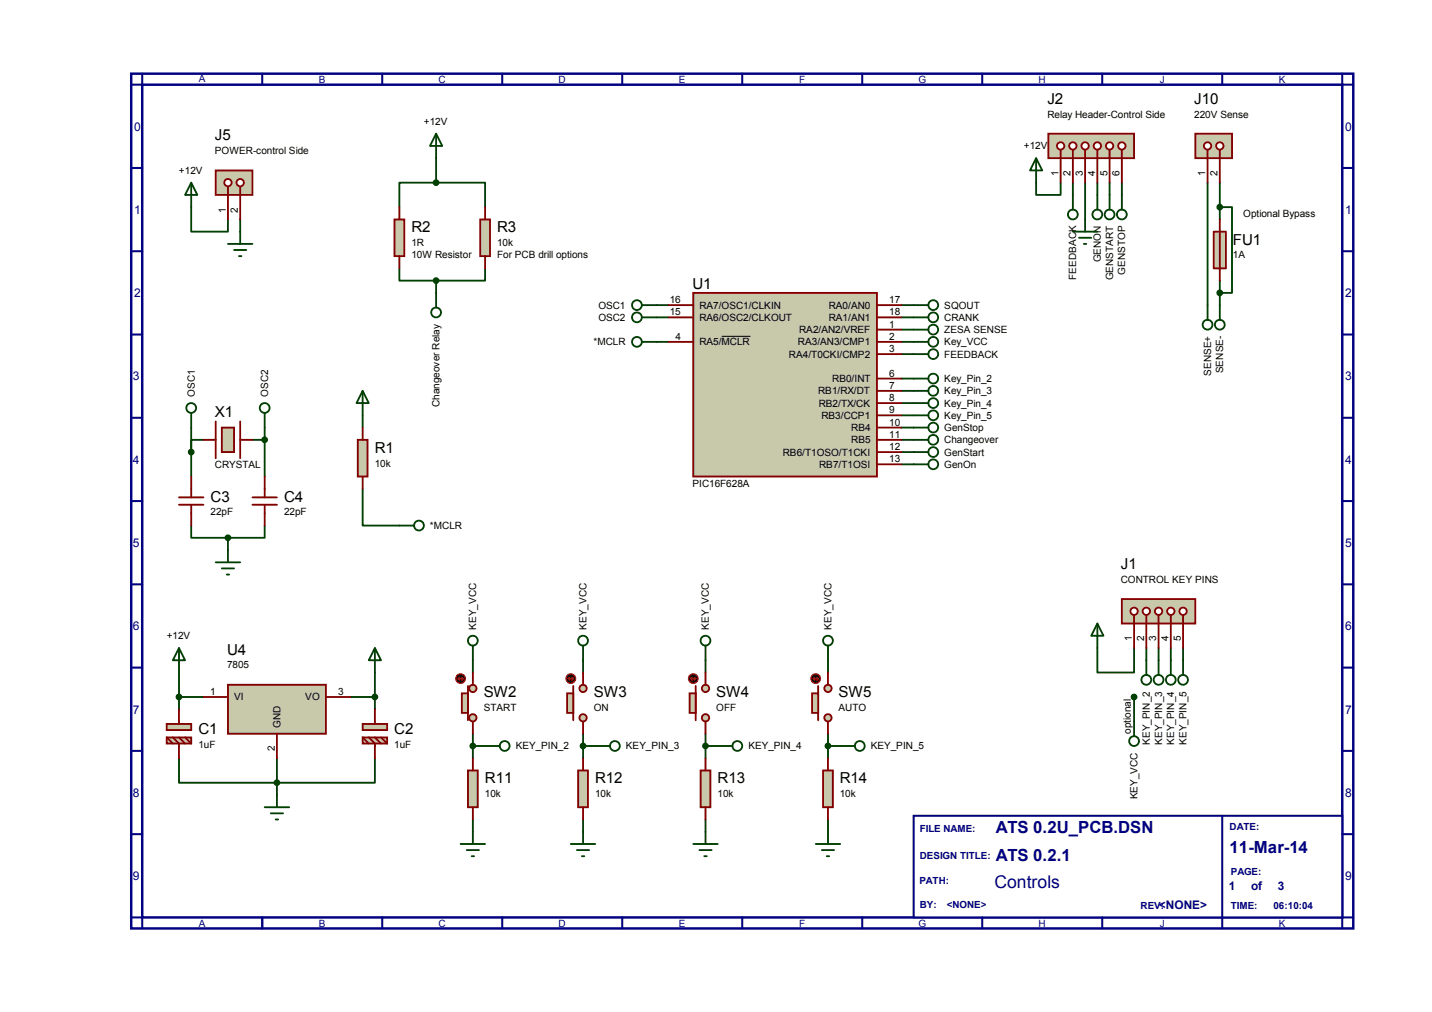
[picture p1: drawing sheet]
<svg xmlns="http://www.w3.org/2000/svg" width="297mm" height="210mm" viewBox="0 0 297 210" stroke-linecap="round" stroke-linejoin="round" font-family="sans-serif">
<path d="M27.2 15.3h253.5v177.3h-253.5zM29.5 17.6h248.9v172.7h-248.9z" fill="none" stroke="#000080" stroke-width=".51"/>
<path d="M29.5 15.3v2.3h-2.3M54.4 15.3v2.3" fill="none" stroke="#000080" stroke-width=".42"/>
<path d="M189.5 169.2h88.9v21.1h-88.9z" fill="#fff"/>
<g fill="none" stroke="#000080" stroke-width=".42">
<path d="M79.3 15.3v2.3M104.2 15.3v2.3M129.1 15.3v2.3M154 15.3v2.3M178.9 15.3v2.3M203.7 15.3v2.3M228.6 15.3v2.3M253.5 15.3v2.3M278.4 15.3v2.3h2.3M27.2 34.8h2.3M278.4 34.8h2.3M27.2 52.1h2.3"/>
<path d="M278.4 52.1h2.3M27.2 69.4h2.3M278.4 69.4h2.3M27.2 86.7h2.3M278.4 86.7h2.3M27.2 103.9h2.3M278.4 103.9h2.3M27.2 121.2h2.3M27.2 138.5h2.3M278.4 121.2h2.3M278.4 138.5h2.3M27.2 155.7h2.3"/>
<path d="M278.4 155.7h2.3M27.2 173h2.3M189.5 169.2h88.9v21.1h-88.9zM253.5 169.2v23.4M278.4 173h2.3M27.2 190.3h2.3v2.3M54.4 190.3v2.3M79.3 190.3v2.3M104.2 190.3v2.3M129.1 190.3v2.3M154 190.3v2.3M178.9 190.3v2.3"/>
<path d="M203.7 190.3v2.3M228.6 190.3v2.3M280.7 190.3h-2.3v2.3"/>
</g>
<g fill="none" stroke="#004000" stroke-width=".38">
<path d="M90.5 37.9h-7.7v5.1M90.5 37.9h10.1v5.1M90.5 32.8v5.1M214.9 37.9v2.5h5.1v-2.5M222.5 37.9v2.5M225.1 37.9v7.6M227.6 37.9v2.5M230.2 37.9v2.5M232.7 37.9v2.5M250.5 37.9v25.4M253 37.9v7.6M39.7 43v5h7.6v-2.5"/>
<path d="M49.8 45.5v2.5M82.8 55.7v2.5h7.7M90.5 58.2v2.5M100.6 55.7v2.5h-10.1M253 43h2.6v17.7h-2.6M253 58.2v5.1M136.2 63.3h2.5M136.2 70.9h2.5M136.2 65.8h2.5M187 78.5h2.5M187 68.4h2.5M187 63.3h2.5"/>
<path d="M187 70.9h2.5M187 65.8h2.5M187 73.4h2.5M39.7 88.7v10.1M42.2 91.2h-2.5v2.6M52.4 91.2h2.5M54.9 88.7v10.1M75.2 86.1v2.6M187 88.7h2.5M187 91.2h2.5M187 93.8h2.5M187 96.3h2.5"/>
<path d="M187 81.1h2.5M187 83.6h2.5M187 86.1h2.5M39.7 109v2.5h7.6M47.3 111.5v2.6M54.9 109v2.5h-7.6M75.2 101.4v7.6h7.6M37.1 139.5v7.6M77.8 139.5v7.6M98.1 136.9v2.6M120.9 136.9v2.6M146.3 136.9v2.6"/>
<path d="M171.7 136.9v2.6M227.6 134.4v5.1h7.6v-5.1M237.8 134.4v2.5M240.3 134.4v2.5M242.9 134.4v2.5M245.4 134.4v2.5M37.1 157.3v5h40.7v-5M37.1 144.6h5.1M57.4 157.3v7.6M72.7 144.6h5.1M98.1 152.2v5.1M98.1 154.7h2.5"/>
<path d="M120.9 152.2v5.1M120.9 154.7h2.6M146.3 152.2v5.1M146.3 154.7h2.6M171.7 152.2v5.1M171.7 154.7h2.6M235.2 144.6v5M98.1 170v2.5M120.9 170v2.5M146.3 170v2.5M171.7 170v2.5"/>
</g>
<path d="M143.8 60.7h38.1v38.1h-38.1z" fill="#c8c8aa"/>
<g fill="none" stroke="#800000" stroke-width=".38">
<path d="M138.7 63.3h5.1M138.7 65.8h5.1M138.7 70.9h5.1M143.8 60.7h38.1v38.1h-38.1zM181.9 63.3h5.1M181.9 78.5h5.1M181.9 65.8h5.1M181.9 68.4h5.1M181.9 70.9h5.1M181.9 73.4h5.1M181.9 81.1h5.1M181.9 83.6h5.1"/>
<path d="M181.9 86.1h5.1M181.9 88.7h5.1M181.9 91.2h5.1M181.9 93.8h5.1M181.9 96.3h5.1"/>
</g>
<path d="M149.7 69.8h6" fill="none" stroke="#010101" stroke-width=".21"/>
<path d="M217.5 27.7h17.7v5.1h-17.7z" fill="#c8c8aa"/>
<path d="M217.5 27.7h17.7v5.1h-17.7zM220 31v1.8" fill="none" stroke="#800000" stroke-width=".38"/>
<circle cx="220" cy="30.3" r=".76" fill="#fff"/>
<g fill="none" stroke="#800000" stroke-width=".38">
<path d="M222.5 31v1.8"/>
<circle cx="220" cy="30.3" r=".76"/>
</g>
<circle cx="222.5" cy="30.3" r=".76" fill="#fff"/>
<g fill="none" stroke="#800000" stroke-width=".38">
<path d="M225.1 31v1.8"/>
<circle cx="222.5" cy="30.3" r=".76"/>
</g>
<circle cx="225.1" cy="30.3" r=".76" fill="#fff"/>
<g fill="none" stroke="#800000" stroke-width=".38">
<path d="M227.6 31v1.8"/>
<circle cx="225.1" cy="30.3" r=".76"/>
</g>
<circle cx="227.6" cy="30.3" r=".76" fill="#fff"/>
<g fill="none" stroke="#800000" stroke-width=".38">
<path d="M230.2 31v1.8"/>
<circle cx="227.6" cy="30.3" r=".76"/>
</g>
<circle cx="230.2" cy="30.3" r=".76" fill="#fff"/>
<g fill="none" stroke="#800000" stroke-width=".38">
<path d="M232.7 31v1.8"/>
<circle cx="230.2" cy="30.3" r=".76"/>
</g>
<circle cx="232.7" cy="30.3" r=".76" fill="#fff"/>
<g fill="none" stroke="#800000" stroke-width=".38">
<path d="M220 32.8v5.1M222.5 32.8v5.1M225.1 32.8v5.1M227.6 32.8v5.1M230.2 32.8v5.1M232.7 32.8v5.1"/>
<circle cx="232.7" cy="30.3" r=".76"/>
</g>
<g fill="none" stroke="#004000" stroke-width=".38">
<path d="M227.6 40.4v3.1M230.2 40.4v3.1M232.7 40.4v3.1"/>
<circle cx="227.6" cy="44.5" r="1.02"/>
<circle cx="230.2" cy="44.5" r="1.02"/>
<circle cx="232.7" cy="44.5" r="1.02"/>
</g>
<path d="M44.7 35.3h7.7v5.1h-7.7z" fill="#c8c8aa"/>
<path d="M44.7 35.3h7.7v5.1h-7.7zM47.3 38.7v1.7" fill="none" stroke="#800000" stroke-width=".38"/>
<circle cx="47.3" cy="37.9" r=".76" fill="#fff"/>
<g fill="none" stroke="#800000" stroke-width=".38">
<path d="M49.8 38.7v1.7"/>
<circle cx="47.3" cy="37.9" r=".76"/>
</g>
<circle cx="49.8" cy="37.9" r=".76" fill="#fff"/>
<g fill="none" stroke="#800000" stroke-width=".38">
<path d="M47.3 40.4v5.1M49.8 40.4v5.1"/>
<circle cx="49.8" cy="37.9" r=".76"/>
</g>
<g fill="none" stroke="#004000" stroke-width=".38">
<path d="M39.7 37.9l1.2 2.5h-2.5zM39.7 37.9v5.1M47.3 50.6h5.1M48.6 51.9h2.5M49.6 53.1h.5M49.8 48v2.6M133.1 70.9h3.1M189.5 78.5h3.1M189.5 68.4h3.1M189.5 63.3h3.1M189.5 70.9h3.1M189.5 65.8h3.1"/>
<path d="M189.5 88.7h3.1M189.5 91.2h3.1M189.5 93.8h3.1M189.5 96.3h3.1M189.5 81.1h3.1M189.5 83.6h3.1M189.5 86.1h3.1"/>
<circle cx="132.1" cy="70.9" r="1.02"/>
<circle cx="193.6" cy="78.5" r="1.02"/>
<circle cx="193.6" cy="65.8" r="1.02"/>
<circle cx="193.6" cy="70.9" r="1.02"/>
<circle cx="193.6" cy="68.4" r="1.02"/>
<circle cx="193.6" cy="63.3" r="1.02"/>
<circle cx="193.6" cy="96.3" r="1.02"/>
<circle cx="193.6" cy="83.6" r="1.02"/>
<circle cx="193.6" cy="88.7" r="1.02"/>
<circle cx="193.6" cy="93.8" r="1.02"/>
<circle cx="193.6" cy="81.1" r="1.02"/>
<circle cx="193.6" cy="86.1" r="1.02"/>
<circle cx="193.6" cy="91.2" r="1.02"/>
</g>
<path d="M74.2 91.2h2v7.6h-2z" fill="#c8c8aa"/>
<path d="M74.2 91.2h2v7.6h-2zM75.2 88.7v2.5M75.2 98.8v2.6" fill="none" stroke="#800000" stroke-width=".38"/>
<g fill="none" stroke="#004000" stroke-width=".38">
<path d="M133.1 63.3h3.1M133.1 65.8h3.1M75.2 81.1l1.3 2.5h-2.5zM75.2 81.1v5M82.8 109h3.1"/>
<circle cx="132.1" cy="65.8" r="1.02"/>
<circle cx="132.1" cy="63.3" r="1.02"/>
<circle cx="86.9" cy="109" r="1.02"/>
</g>
<path d="M232.7 124.2h15.2v5.1h-15.2z" fill="#c8c8aa"/>
<path d="M232.7 124.2h15.2v5.1h-15.2zM235.2 127.6v1.7" fill="none" stroke="#800000" stroke-width=".38"/>
<circle cx="237.8" cy="126.8" r=".76" fill="#fff"/>
<g fill="none" stroke="#800000" stroke-width=".38">
<path d="M237.8 127.6v1.7"/>
<circle cx="237.8" cy="126.8" r=".76"/>
</g>
<circle cx="240.3" cy="126.8" r=".76" fill="#fff"/>
<g fill="none" stroke="#800000" stroke-width=".38">
<path d="M240.3 127.6v1.7"/>
<circle cx="240.3" cy="126.8" r=".76"/>
</g>
<circle cx="242.9" cy="126.8" r=".76" fill="#fff"/>
<g fill="none" stroke="#800000" stroke-width=".38">
<path d="M242.9 127.6v1.7"/>
<circle cx="242.9" cy="126.8" r=".76"/>
</g>
<circle cx="245.4" cy="126.8" r=".76" fill="#fff"/>
<g fill="none" stroke="#800000" stroke-width=".38">
<path d="M245.4 127.6v1.7"/>
<circle cx="245.4" cy="126.8" r=".76"/>
</g>
<circle cx="235.2" cy="126.8" r=".76" fill="#fff"/>
<g fill="none" stroke="#800000" stroke-width=".38">
<path d="M235.2 129.3v5.1M237.8 129.3v5.1M240.3 129.3v5.1M242.9 129.3v5.1M245.4 129.3v5.1"/>
<circle cx="235.2" cy="126.8" r=".76"/>
</g>
<g fill="none" stroke="#004000" stroke-width=".38">
<path d="M227.6 129.3l1.3 2.6h-2.5zM227.6 129.3v5.1M237.8 136.9v3.1M240.3 136.9v3.1M242.9 136.9v3.1M245.4 136.9v3.1M235.2 149.6v3.1"/>
<circle cx="235.2" cy="153.7" r="1.02"/>
<circle cx="237.8" cy="141" r="1.02"/>
<circle cx="240.3" cy="141" r="1.02"/>
<circle cx="242.9" cy="141" r="1.02"/>
<circle cx="245.4" cy="141" r="1.02"/>
</g>
<circle cx="235.2" cy="144.6" r=".51" fill="#004000"/>
<circle cx="235.2" cy="144.6" r=".51" fill="none" stroke="#004000" stroke-width=".38"/>
<path d="M47.3 142h20.3v10.2h-20.3z" fill="#c8c8aa"/>
<path d="M42.2 144.6h5.1M47.3 142h20.3v10.2h-20.3zM57.4 152.2v5.1M67.6 144.6h5.1" fill="none" stroke="#800000" stroke-width=".38"/>
<path d="M34.6 150.2h5.1v1.2h-5.1z" fill="#c8c8aa"/>
<path d="M34.6 150.2h5.1v1.2h-5.1z" fill="none" stroke="#800000" stroke-width=".38"/>
<path d="M34.6 153h5.1v1.2h-5.1z" fill="#c8c8aa"/>
<path d="M34.6 153h5.1v1.2h-5.1zM34.6 153l1.3 1.2M35.9 153l1.2 1.2v3.1M37.1 147.1v3.1M37.1 153l1.3 1.2M38.4 153l1.3 1.2" fill="none" stroke="#800000" stroke-width=".38"/>
<path d="M75.2 150.2h5.1v1.2h-5.1z" fill="#c8c8aa"/>
<path d="M75.2 150.2h5.1v1.2h-5.1z" fill="none" stroke="#800000" stroke-width=".38"/>
<path d="M75.2 153h5.1v1.2h-5.1z" fill="#c8c8aa"/>
<path d="M75.2 153h5.1v1.2h-5.1zM75.2 153l1.3 1.2M76.5 153l1.3 1.2v3.1M77.8 147.1v3.1M77.8 153l1.2 1.2M79 153l1.3 1.2" fill="none" stroke="#800000" stroke-width=".38"/>
<path d="M54.9 167.4h5.1M56.2 168.7h2.5M57.2 170h.5M57.4 164.9v2.5" fill="none" stroke="#004000" stroke-width=".38"/>
<circle cx="57.4" cy="162.3" r=".51" fill="#004000"/>
<g fill="none" stroke="#004000" stroke-width=".38">
<path d="M37.1 134.4l1.3 2.5h-2.5zM37.1 134.4v5.1"/>
<circle cx="57.4" cy="162.3" r=".51"/>
</g>
<circle cx="37.1" cy="144.6" r=".51" fill="#004000"/>
<g fill="none" stroke="#004000" stroke-width=".38">
<path d="M77.8 134.4l1.2 2.5h-2.5zM77.8 134.4v5.1"/>
<circle cx="37.1" cy="144.6" r=".51"/>
</g>
<circle cx="77.8" cy="144.6" r=".51" fill="#004000"/>
<g fill="none" stroke="#004000" stroke-width=".38">
<path d="M214.9 32.8l1.3 2.5h-2.5zM214.9 32.8v5.1M222.5 48h5.1M223.8 49.3h2.6M224.8 50.6h.5M225.1 45.5v2.5"/>
<circle cx="77.8" cy="144.6" r=".51"/>
</g>
<path d="M39.7 98.8v4.4M44.7 87.4v7.6M49.8 87.4v7.6M54.9 98.8v4.4M37.1 103.2h5.1M37.1 104.7h5.1M39.7 104.7v4.3M52.4 103.2h5M52.4 104.7h5M54.9 104.7v4.3" fill="none" stroke="#800000" stroke-width=".38"/>
<path d="M46 88.7h2.6v5.1h-2.6z" fill="#c8c8aa"/>
<path d="M42.2 91.2h2.5M46 88.7h2.6v5.1h-2.6zM49.8 91.2h2.6" fill="none" stroke="#800000" stroke-width=".38"/>
<path d="M44.7 116.6h5.1M46 117.9h2.6M47 119.2h.5M47.3 114.1v2.5" fill="none" stroke="#004000" stroke-width=".38"/>
<circle cx="47.3" cy="111.5" r=".51" fill="#004000"/>
<g fill="none" stroke="#004000" stroke-width=".38">
<path d="M39.7 85.6v3.1M54.9 85.6v3.1"/>
<circle cx="39.7" cy="84.6" r="1.02"/>
<circle cx="54.9" cy="84.6" r="1.02"/>
<circle cx="47.3" cy="111.5" r=".51"/>
</g>
<circle cx="54.9" cy="91.2" r=".51" fill="#004000"/>
<circle cx="54.9" cy="91.2" r=".51" fill="none" stroke="#004000" stroke-width=".38"/>
<circle cx="39.7" cy="93.8" r=".51" fill="#004000"/>
<circle cx="39.7" cy="93.8" r=".51" fill="none" stroke="#004000" stroke-width=".38"/>
<path d="M247.9 27.7h7.7v5.1h-7.7z" fill="#c8c8aa"/>
<path d="M247.9 27.7h7.7v5.1h-7.7zM250.5 31v1.8" fill="none" stroke="#800000" stroke-width=".38"/>
<circle cx="250.5" cy="30.3" r=".76" fill="#fff"/>
<g fill="none" stroke="#800000" stroke-width=".38">
<path d="M253 31v1.8"/>
<circle cx="250.5" cy="30.3" r=".76"/>
</g>
<circle cx="253" cy="30.3" r=".76" fill="#fff"/>
<g fill="none" stroke="#800000" stroke-width=".38">
<path d="M250.5 32.8v5.1M253 32.8v5.1"/>
<circle cx="253" cy="30.3" r=".76"/>
</g>
<g fill="none" stroke="#004000" stroke-width=".38">
<path d="M250.5 63.3v3M253 63.3v3"/>
<circle cx="250.5" cy="67.4" r="1.02"/>
<circle cx="253" cy="67.4" r="1.02"/>
</g>
<path d="M251.8 48h2.5v7.7h-2.5z" fill="#c8c8aa"/>
<path d="M251.8 48h2.5v7.7h-2.5zM253 45.5v12.7" fill="none" stroke="#800000" stroke-width=".38"/>
<g fill="none" stroke="#004000" stroke-width=".38">
<path d="M100.6 154.7h3.1M123.5 154.7h3M148.9 154.7h3"/>
<circle cx="104.7" cy="154.7" r="1.02"/>
<circle cx="127.5" cy="154.7" r="1.02"/>
<circle cx="152.9" cy="154.7" r="1.02"/>
</g>
<circle cx="171.7" cy="142.8" r=".76" fill="#c8c8aa"/>
<circle cx="171.7" cy="142.8" r=".76" fill="none" stroke="#800000" stroke-width=".38"/>
<circle cx="171.7" cy="148.9" r=".76" fill="#c8c8aa"/>
<g fill="none" stroke="#800000" stroke-width=".38">
<path d="M169.7 142.3v7.1"/>
<circle cx="171.7" cy="148.9" r=".76"/>
</g>
<path d="M168.4 143.8h1.3v4.1h-1.3z" fill="#c8c8aa"/>
<path d="M171.7 139.5v2.5M168.4 143.8h1.3v4.1h-1.3zM171.7 149.6v2.6" fill="none" stroke="#800000" stroke-width=".38"/>
<circle cx="169.2" cy="140.8" r="1.02" fill="#400000"/>
<g fill="none" stroke="#f00" stroke-width=".21">
<path d="M168.7 140.8h1M168.7 140.8l.2 .2M168.9 140.5l-.2 .3M169.5 140.5l.2 .3M169.7 140.8l-.2 .2"/>
<circle cx="169.2" cy="140.8" r="1.02"/>
</g>
<path d="M170.7 159.8h2.1v7.6h-2.1z" fill="#c8c8aa"/>
<path d="M170.7 159.8h2.1v7.6h-2.1zM171.7 157.3v2.5M171.7 167.4v2.6" fill="none" stroke="#800000" stroke-width=".38"/>
<g fill="none" stroke="#004000" stroke-width=".38">
<path d="M174.3 154.7h3M169.2 175h5.1M170.5 176.3h2.5M171.5 177.6h.5M171.7 172.5v2.5"/>
<circle cx="178.3" cy="154.7" r="1.02"/>
</g>
<circle cx="146.3" cy="142.8" r=".76" fill="#c8c8aa"/>
<circle cx="146.3" cy="142.8" r=".76" fill="none" stroke="#800000" stroke-width=".38"/>
<circle cx="146.3" cy="148.9" r=".76" fill="#c8c8aa"/>
<g fill="none" stroke="#800000" stroke-width=".38">
<path d="M144.3 142.3v7.1"/>
<circle cx="146.3" cy="148.9" r=".76"/>
</g>
<path d="M143 143.8h1.3v4.1h-1.3z" fill="#c8c8aa"/>
<path d="M146.3 139.5v2.5M143 143.8h1.3v4.1h-1.3zM146.3 149.6v2.6" fill="none" stroke="#800000" stroke-width=".38"/>
<circle cx="143.8" cy="140.8" r="1.02" fill="#400000"/>
<g fill="none" stroke="#f00" stroke-width=".21">
<path d="M143.3 140.8h1M143.3 140.8l.2 .2M143.5 140.5l-.2 .3M144.1 140.5l.2 .3M144.3 140.8l-.2 .2"/>
<circle cx="143.8" cy="140.8" r="1.02"/>
</g>
<path d="M145.3 159.8h2.1v7.6h-2.1z" fill="#c8c8aa"/>
<path d="M145.3 159.8h2.1v7.6h-2.1zM146.3 157.3v2.5M146.3 167.4v2.6" fill="none" stroke="#800000" stroke-width=".38"/>
<path d="M143.8 175h5.1M145.1 176.3h2.5M146.1 177.6h.5M146.3 172.5v2.5" fill="none" stroke="#004000" stroke-width=".38"/>
<circle cx="120.9" cy="142.8" r=".76" fill="#c8c8aa"/>
<circle cx="120.9" cy="142.8" r=".76" fill="none" stroke="#800000" stroke-width=".38"/>
<circle cx="120.9" cy="148.9" r=".76" fill="#c8c8aa"/>
<g fill="none" stroke="#800000" stroke-width=".38">
<path d="M118.9 142.3v7.1"/>
<circle cx="120.9" cy="148.9" r=".76"/>
</g>
<path d="M117.6 143.8h1.3v4.1h-1.3z" fill="#c8c8aa"/>
<path d="M120.9 139.5v2.5M117.6 143.8h1.3v4.1h-1.3zM120.9 149.6v2.6" fill="none" stroke="#800000" stroke-width=".38"/>
<circle cx="118.4" cy="140.8" r="1.02" fill="#400000"/>
<g fill="none" stroke="#f00" stroke-width=".21">
<path d="M117.9 140.8h1M117.9 140.8l.2 .2M118.1 140.5l-.2 .3M118.7 140.5l.2 .3M118.9 140.8l-.2 .2"/>
<circle cx="118.4" cy="140.8" r="1.02"/>
</g>
<path d="M119.9 159.8h2.1v7.6h-2.1z" fill="#c8c8aa"/>
<path d="M119.9 159.8h2.1v7.6h-2.1zM120.9 157.3v2.5M120.9 167.4v2.6" fill="none" stroke="#800000" stroke-width=".38"/>
<path d="M118.4 175h5.1M119.7 176.3h2.5M120.7 177.6h.5M120.9 172.5v2.5" fill="none" stroke="#004000" stroke-width=".38"/>
<circle cx="98.1" cy="142.8" r=".76" fill="#c8c8aa"/>
<circle cx="98.1" cy="142.8" r=".76" fill="none" stroke="#800000" stroke-width=".38"/>
<circle cx="98.1" cy="148.9" r=".76" fill="#c8c8aa"/>
<g fill="none" stroke="#800000" stroke-width=".38">
<path d="M97.1 142.3v7.1"/>
<circle cx="98.1" cy="148.9" r=".76"/>
</g>
<path d="M95.8 143.8h1.3v4.1h-1.3z" fill="#c8c8aa"/>
<path d="M98.1 139.5v2.5M95.8 143.8h1.3v4.1h-1.3zM98.1 149.6v2.6" fill="none" stroke="#800000" stroke-width=".38"/>
<circle cx="95.5" cy="140.8" r="1.02" fill="#400000"/>
<g fill="none" stroke="#f00" stroke-width=".21">
<path d="M95 140.8h1.1M95 140.8l.3 .2M95.3 140.5l-.3 .3M95.8 140.5l.3 .3M96.1 140.8l-.3 .2"/>
<circle cx="95.5" cy="140.8" r="1.02"/>
</g>
<path d="M97.1 159.8h2v7.6h-2z" fill="#c8c8aa"/>
<path d="M97.1 159.8h2v7.6h-2zM98.1 157.3v2.5M98.1 167.4v2.6" fill="none" stroke="#800000" stroke-width=".38"/>
<path d="M95.5 175h5.1M96.8 176.3h2.6M97.8 177.6h.5M98.1 172.5v2.5" fill="none" stroke="#004000" stroke-width=".38"/>
<circle cx="171.7" cy="154.7" r=".51" fill="#004000"/>
<circle cx="171.7" cy="154.7" r=".51" fill="none" stroke="#004000" stroke-width=".38"/>
<circle cx="146.3" cy="154.7" r=".51" fill="#004000"/>
<circle cx="146.3" cy="154.7" r=".51" fill="none" stroke="#004000" stroke-width=".38"/>
<circle cx="120.9" cy="154.7" r=".51" fill="#004000"/>
<circle cx="120.9" cy="154.7" r=".51" fill="none" stroke="#004000" stroke-width=".38"/>
<circle cx="98.1" cy="154.7" r=".51" fill="#004000"/>
<g fill="none" stroke="#004000" stroke-width=".38">
<path d="M98.1 133.9v3M120.9 133.9v3M146.3 133.9v3M171.7 133.9v3"/>
<circle cx="98.1" cy="132.9" r="1.02"/>
<circle cx="120.9" cy="132.9" r="1.02"/>
<circle cx="146.3" cy="132.9" r="1.02"/>
<circle cx="171.7" cy="132.9" r="1.02"/>
<circle cx="98.1" cy="154.7" r=".51"/>
</g>
<path d="M81.8 45.5h2.1v7.6h-2.1z" fill="#c8c8aa"/>
<path d="M81.8 45.5h2.1v7.6h-2.1zM82.8 43v2.5M82.8 53.1v2.6" fill="none" stroke="#800000" stroke-width=".38"/>
<g fill="none" stroke="#004000" stroke-width=".38">
<path d="M90.5 60.7v3.1"/>
<circle cx="90.5" cy="64.8" r="1.02"/>
</g>
<path d="M99.6 45.5h2v7.6h-2z" fill="#c8c8aa"/>
<path d="M99.6 45.5h2v7.6h-2zM100.6 43v2.5M100.6 53.1v2.6" fill="none" stroke="#800000" stroke-width=".38"/>
<circle cx="90.5" cy="58.2" r=".51" fill="#004000"/>
<g fill="none" stroke="#004000" stroke-width=".38">
<path d="M90.5 27.7l1.2 2.6h-2.5zM90.5 27.7v5.1"/>
<circle cx="90.5" cy="58.2" r=".51"/>
</g>
<circle cx="90.5" cy="37.9" r=".51" fill="#004000"/>
<g fill="none" stroke="#004000" stroke-width=".38">
<path d="M222.5 40.4v3.1M189.5 73.4h3.1"/>
<circle cx="90.5" cy="37.9" r=".51"/>
<circle cx="222.5" cy="44.5" r="1.02"/>
<circle cx="193.6" cy="73.4" r="1.02"/>
</g>
<circle cx="253" cy="60.7" r=".51" fill="#004000"/>
<circle cx="253" cy="60.7" r=".51" fill="none" stroke="#004000" stroke-width=".38"/>
<circle cx="253" cy="43" r=".51" fill="#004000"/>
<circle cx="253" cy="43" r=".51" fill="none" stroke="#004000" stroke-width=".38"/>
<text font-size="3.6" fill="#000080" x="206.3" y="184.1">Controls</text>
<g font-size="3.5" fill="#000080">
<text x="206.5" y="172.8">ATS 0.2U_PCB.DSN</text>
<text x="206.5" y="178.6">ATS 0.2.1</text>
<text x="255.1" y="176.9">11-Mar-14</text>
</g>
<g font-size="3.1">
<text x="217.3" y="21.5">J2</text>
<text x="247.7" y="21.5">J10</text>
<text x="44.6" y="29.1">J5</text>
<text x="85.3" y="48.2">R2</text>
<text x="103.1" y="48.2">R3</text>
<text x="255.7" y="50.7">FU1</text>
<text x="143.6" y="59.9">U1</text>
<text x="44.6" y="86.6">X1</text>
<text x="77.7" y="93.9">R1</text>
<text x="43.7" y="104.1">C3</text>
<text x="58.9" y="104.1">C4</text>
<text x="232.5" y="118">J1</text>
<text x="47.1" y="135.8">U4</text>
<text x="100.3" y="144.7">SW2</text>
<text x="123.2" y="144.7">SW3</text>
<text x="148.6" y="144.7">SW4</text>
<text x="173.9" y="144.7">SW5</text>
<text x="41.1" y="152.3">C1</text>
<text x="81.8" y="152.3">C2</text>
<text x="100.6" y="162.4">R11</text>
<text x="123.4" y="162.4">R12</text>
<text x="148.8" y="162.4">R13</text>
<text x="174.2" y="162.4">R14</text>
</g>
<g font-size="2.5" fill="#000080">
<text x="27.8" y="27.1">0</text>
<text x="279" y="27.1">0</text>
<text x="27.8" y="44.4">1</text>
<text x="279" y="44.4">1</text>
<text x="27.8" y="61.6">2</text>
<text x="279" y="61.6">2</text>
<text x="27.6" y="78.9">3</text>
<text x="279" y="78.9">3</text>
<text x="27.6" y="96.2">4</text>
<text x="279" y="96.2">4</text>
<text x="27.6" y="113.5">5</text>
<text x="279" y="113.5">5</text>
<text x="27.6" y="130.7">6</text>
<text x="279" y="130.7">6</text>
<text x="27.6" y="148">7</text>
<text x="279" y="148">7</text>
<text x="27.6" y="165.3">8</text>
<text x="279" y="165.3">8</text>
<text x="27.6" y="182.5">9</text>
<text x="254.9" y="184.6">1</text>
<text x="259.5" y="184.6">of</text>
<text x="265" y="184.6">3</text>
<text x="279" y="182.5">9</text>
<text x="240.4" y="188.6">&lt;NONE&gt;</text>
</g>
<g font-size="2.1" fill="#000080">
<text x="41.3" y="17">A</text>
<text x="66.2" y="17.3">B</text>
<text x="91" y="17.3">C</text>
<text x="115.9" y="17.3">D</text>
<text x="140.8" y="17.3">E</text>
<text x="165.8" y="17.3">F</text>
<text x="190.5" y="17.3">G</text>
<text x="215.4" y="17.3">H</text>
<text x="240.6" y="17.3">J</text>
<text x="265.3" y="17.3">K</text>
<text x="41.3" y="192.3">A</text>
<text x="66.2" y="192.3">B</text>
<text x="91" y="192.3">C</text>
<text x="115.9" y="192.3">D</text>
<text x="140.8" y="192.3">E</text>
<text x="165.8" y="192.3">F</text>
<text x="190.5" y="192.3">G</text>
<text x="215.4" y="192.3">H</text>
<text x="240.6" y="192.3">J</text>
<text x="265.3" y="192.3">K</text>
</g>
<g font-size="2.1">
<text x="87.9" y="25.9">+12V</text>
<text x="217.3" y="24.4">Relay Header-Control Side</text>
<text x="247.7" y="24.4">220V Sense</text>
<text x="44.6" y="32">POWER-control Side</text>
<text x="212.4" y="31">+12V</text>
<text x="37.1" y="36.1">+12V</text>
<text x="219.5" y="36.5" transform="rotate(-90 219.5 36.5)">1</text>
<text x="222.1" y="36.5" transform="rotate(-90 222.1 36.5)">2</text>
<text x="224.6" y="36.5" transform="rotate(-90 224.6 36.5)">3</text>
<text x="227.2" y="36.5" transform="rotate(-90 227.2 36.5)">4</text>
<text x="229.7" y="36.5" transform="rotate(-90 229.7 36.5)">5</text>
<text x="232.2" y="36.5" transform="rotate(-90 232.2 36.5)">6</text>
<text x="250" y="36.5" transform="rotate(-90 250 36.5)">1</text>
<text x="252.6" y="36.5" transform="rotate(-90 252.6 36.5)">2</text>
<text x="46.8" y="44.1" transform="rotate(-90 46.8 44.1)">1</text>
<text x="49.4" y="44.1" transform="rotate(-90 49.4 44.1)">2</text>
<text x="257.9" y="45.1">Optional Bypass</text>
<text x="85.3" y="51.1">1R</text>
<text x="85.3" y="53.6">10W Resistor</text>
<text x="103.1" y="51.1">10k</text>
<text x="103.1" y="53.6">For PCB drill options</text>
<text x="255.7" y="53.6">1A</text>
<text x="223.3" y="58" transform="rotate(-90 223.3 58)">FEEDBACK</text>
<text x="228.3" y="54.4" transform="rotate(-90 228.3 54.4)">GENON</text>
<text x="230.9" y="58.2" transform="rotate(-90 230.9 58.2)">GENSTART</text>
<text x="233.4" y="57" transform="rotate(-90 233.4 57)">GENSTOP</text>
<text x="124.1" y="64">OSC1</text>
<text x="138.9" y="62.9">16</text>
<text x="138.9" y="65.4">15</text>
<text x="145.1" y="64">RA7/OSC1/CLKIN</text>
<text x="171.9" y="64">RA0/AN0</text>
<text x="184.4" y="62.9">17</text>
<text x="184.4" y="65.4">18</text>
<text x="195.9" y="64">SQOUT</text>
<text x="123.1" y="71.6">*MCLR</text>
<text x="124.1" y="66.5">OSC2</text>
<text x="140.1" y="70.5">4</text>
<text x="145.1" y="66.5">RA6/OSC2/CLKOUT</text>
<text x="145.1" y="71.6">RA5/MCLR</text>
<text x="165.5" y="71.6">RA3/AN3/CMP1</text>
<text x="165.8" y="69.1">RA2/AN2/VREF</text>
<text x="171.9" y="66.5">RA1/AN1</text>
<text x="184.4" y="67.9">1</text>
<text x="184.4" y="70.5">2</text>
<text x="195.9" y="69.1">ZESA SENSE</text>
<text x="195.9" y="71.6">Key_VCC</text>
<text x="195.9" y="66.5">CRANK</text>
<text x="163.7" y="74.2">RA4/T0CKI/CMP2</text>
<text x="184.4" y="73">3</text>
<text x="195.9" y="74.2">FEEDBACK</text>
<text x="251.2" y="77.9" transform="rotate(-90 251.2 77.9)">SENSE+</text>
<text x="253.7" y="77.4" transform="rotate(-90 253.7 77.4)">SENSE-</text>
<text x="40.4" y="82.3" transform="rotate(-90 40.4 82.3)">OSC1</text>
<text x="55.6" y="82.3" transform="rotate(-90 55.6 82.3)">OSC2</text>
<text x="169.7" y="81.8">RB1/RX/DT</text>
<text x="172.6" y="79.2">RB0/INT</text>
<text x="184.4" y="83.2">8</text>
<text x="184.4" y="78.1">6</text>
<text x="184.4" y="80.6">7</text>
<text x="195.9" y="79.2">Key_Pin_2</text>
<text x="195.9" y="81.8">Key_Pin_3</text>
<text x="91.2" y="84.4" transform="rotate(-90 91.2 84.4)">Changeover Relay</text>
<text x="169.8" y="84.3">RB2/TX/CK</text>
<text x="170.4" y="86.9">RB3/CCP1</text>
<text x="176.6" y="89.4">RB4</text>
<text x="184.4" y="88.3">10</text>
<text x="184.4" y="85.7">9</text>
<text x="195.9" y="89.4">GenStop</text>
<text x="195.9" y="84.3">Key_Pin_4</text>
<text x="195.9" y="86.9">Key_Pin_5</text>
<text x="162.4" y="94.5">RB6/T1OSO/T1CKI</text>
<text x="176.6" y="91.9">RB5</text>
<text x="184.4" y="90.8">11</text>
<text x="184.4" y="95.9">13</text>
<text x="184.4" y="93.3">12</text>
<text x="195.9" y="91.9">Changeover</text>
<text x="195.9" y="94.5">GenStart</text>
<text x="44.6" y="97.2">CRYSTAL</text>
<text x="77.7" y="96.8">10k</text>
<text x="143.6" y="101">PIC16F628A</text>
<text x="169.9" y="97">RB7/T1OSI</text>
<text x="195.9" y="97">GenOn</text>
<text x="43.7" y="106.9">22pF</text>
<text x="58.9" y="106.9">22pF</text>
<text x="89.2" y="109.7">*MCLR</text>
<text x="232.5" y="120.9">CONTROL KEY PINS</text>
<text x="98.8" y="130.6" transform="rotate(-90 98.8 130.6)">KEY_VCC</text>
<text x="121.7" y="130.6" transform="rotate(-90 121.7 130.6)">KEY_VCC</text>
<text x="147.1" y="130.6" transform="rotate(-90 147.1 130.6)">KEY_VCC</text>
<text x="172.5" y="130.6" transform="rotate(-90 172.5 130.6)">KEY_VCC</text>
<text x="34.6" y="132.6">+12V</text>
<text x="234.8" y="133" transform="rotate(-90 234.8 133)">1</text>
<text x="237.3" y="133" transform="rotate(-90 237.3 133)">2</text>
<text x="239.9" y="133" transform="rotate(-90 239.9 133)">3</text>
<text x="242.4" y="133" transform="rotate(-90 242.4 133)">4</text>
<text x="244.9" y="133" transform="rotate(-90 244.9 133)">5</text>
<text x="47.1" y="138.6">7805</text>
<text x="43.6" y="144.1">1</text>
<text x="48.6" y="145.3">VI</text>
<text x="63.3" y="145.3">VO</text>
<text x="70.1" y="144.1">3</text>
<text x="100.3" y="147.5">START</text>
<text x="123.2" y="147.5">ON</text>
<text x="148.6" y="147.5">OFF</text>
<text x="173.9" y="147.5">AUTO</text>
<text x="41.1" y="155.2">1uF</text>
<text x="57" y="155.9" transform="rotate(-90 57 155.9)">2</text>
<text x="58.2" y="150.9" transform="rotate(-90 58.2 150.9)">GND</text>
<text x="81.8" y="155.2">1uF</text>
<text x="107" y="155.4">KEY_PIN_2</text>
<text x="129.8" y="155.4">KEY_PIN_3</text>
<text x="155.2" y="155.4">KEY_PIN_4</text>
<text x="180.6" y="155.4">KEY_PIN_5</text>
<text x="234.6" y="152.2" transform="rotate(-90 234.6 152.2)">optional</text>
<text x="238.5" y="154.5" transform="rotate(-90 238.5 154.5)">KEY_PIN_2</text>
<text x="241" y="154.5" transform="rotate(-90 241 154.5)">KEY_PIN_3</text>
<text x="243.6" y="154.5" transform="rotate(-90 243.6 154.5)">KEY_PIN_4</text>
<text x="246.1" y="154.5" transform="rotate(-90 246.1 154.5)">KEY_PIN_5</text>
<text x="100.6" y="165.3">10k</text>
<text x="123.4" y="165.3">10k</text>
<text x="148.8" y="165.3">10k</text>
<text x="174.2" y="165.3">10k</text>
<text x="236" y="165.8" transform="rotate(-90 236 165.8)">KEY_VCC</text>
</g>
<g font-size="2" fill="#000080">
<text x="190.8" y="172.6">FILE NAME:</text>
<text x="255.1" y="172.1">DATE:</text>
<text x="190.8" y="178.1">DESIGN TITLE:</text>
<text x="190.7" y="183.4">PATH:</text>
<text x="255.3" y="181.5">PAGE:</text>
<text x="190.8" y="188.4">BY:</text>
<text x="196.4" y="188.4">&lt;NONE&gt;</text>
<text x="236.6" y="188.5">REV:</text>
<text x="255.3" y="188.5">TIME:</text>
<text x="264.2" y="188.5">06:10:04</text>
</g>
</svg>
